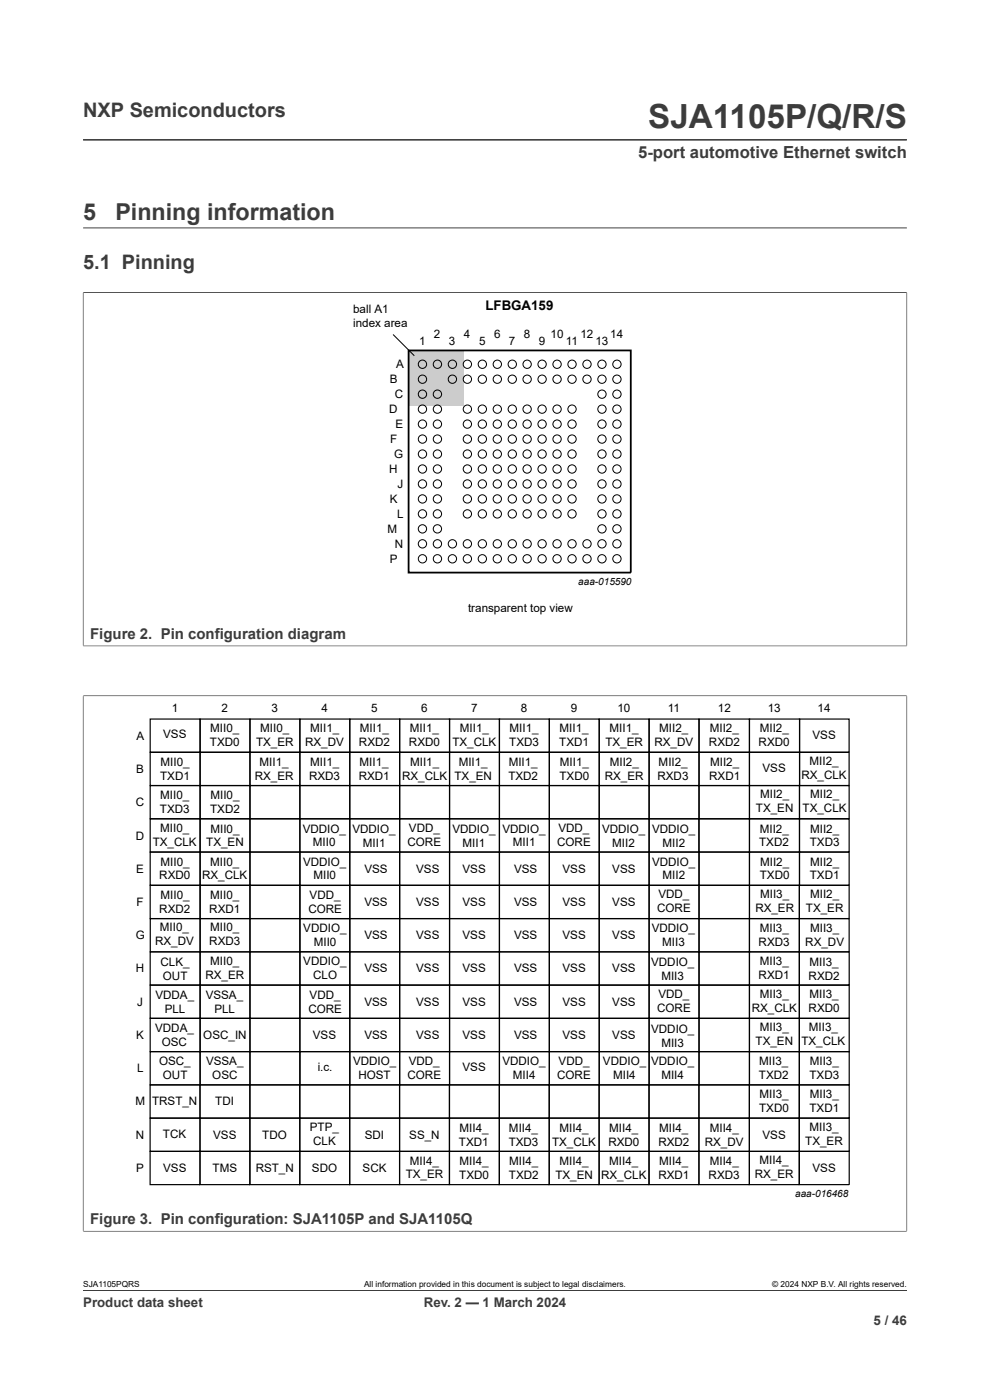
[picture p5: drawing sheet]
<svg xmlns="http://www.w3.org/2000/svg" width="210mm" height="297mm" viewBox="0 0 210 297" stroke-linecap="round" stroke-linejoin="round" font-family="sans-serif">
<path d="M17.6 29.7h174.8M17.6 48.3h174.8M17.6 62h174.8M17.6 62v75.1M192.4 62v75.1M17.6 137h174.8" fill="none" stroke="#3c3c3c" stroke-width=".21"/>
<path d="M86.7 74.3h11.8v11.8h-11.8z" fill="#cbcbcb"/>
<path d="M86.7 74.3h47.1v47.2h-47.1z" fill="none" stroke="#000" stroke-width=".38"/>
<g fill="none" stroke="#000" stroke-width=".21">
<path d="M83.4 71l4.5 4.5"/>
<circle cx="89.6" cy="77.3" r=".88"/>
<circle cx="92.8" cy="77.3" r=".88"/>
<circle cx="96" cy="77.3" r=".88"/>
<circle cx="99.1" cy="77.3" r=".88"/>
<circle cx="102.3" cy="77.3" r=".88"/>
<circle cx="105.5" cy="77.3" r=".88"/>
<circle cx="108.7" cy="77.3" r=".88"/>
<circle cx="111.8" cy="77.3" r=".88"/>
<circle cx="115" cy="77.3" r=".88"/>
<circle cx="118.2" cy="77.3" r=".88"/>
<circle cx="121.3" cy="77.3" r=".88"/>
<circle cx="124.5" cy="77.3" r=".88"/>
<circle cx="127.7" cy="77.3" r=".88"/>
<circle cx="130.9" cy="77.3" r=".88"/>
<circle cx="89.6" cy="93.1" r=".88"/>
<circle cx="89.6" cy="90" r=".88"/>
<circle cx="89.6" cy="86.8" r=".88"/>
<circle cx="89.6" cy="83.6" r=".88"/>
<circle cx="89.6" cy="80.4" r=".88"/>
<circle cx="89.6" cy="99.5" r=".88"/>
<circle cx="89.6" cy="96.3" r=".88"/>
<circle cx="92.8" cy="93.1" r=".88"/>
<circle cx="92.8" cy="90" r=".88"/>
<circle cx="92.8" cy="86.8" r=".88"/>
<circle cx="92.8" cy="83.6" r=".88"/>
<circle cx="92.8" cy="99.5" r=".88"/>
<circle cx="92.8" cy="96.3" r=".88"/>
<circle cx="96" cy="80.4" r=".88"/>
<circle cx="99.1" cy="99.5" r=".88"/>
<circle cx="99.1" cy="80.4" r=".88"/>
<circle cx="99.1" cy="90" r=".88"/>
<circle cx="99.1" cy="86.8" r=".88"/>
<circle cx="99.1" cy="93.1" r=".88"/>
<circle cx="99.1" cy="96.3" r=".88"/>
<circle cx="102.3" cy="99.5" r=".88"/>
<circle cx="102.3" cy="80.4" r=".88"/>
<circle cx="102.3" cy="90" r=".88"/>
<circle cx="102.3" cy="86.8" r=".88"/>
<circle cx="102.3" cy="93.1" r=".88"/>
<circle cx="102.3" cy="96.3" r=".88"/>
<circle cx="105.5" cy="99.5" r=".88"/>
<circle cx="105.5" cy="90" r=".88"/>
<circle cx="105.5" cy="86.8" r=".88"/>
<circle cx="105.5" cy="93.1" r=".88"/>
<circle cx="105.5" cy="80.4" r=".88"/>
<circle cx="105.5" cy="96.3" r=".88"/>
<circle cx="108.7" cy="90" r=".88"/>
<circle cx="108.7" cy="93.1" r=".88"/>
<circle cx="108.7" cy="99.5" r=".88"/>
<circle cx="108.7" cy="86.8" r=".88"/>
<circle cx="108.7" cy="80.4" r=".88"/>
<circle cx="108.7" cy="96.3" r=".88"/>
<circle cx="111.8" cy="93.1" r=".88"/>
<circle cx="111.8" cy="90" r=".88"/>
<circle cx="111.8" cy="86.8" r=".88"/>
<circle cx="111.8" cy="99.5" r=".88"/>
<circle cx="111.8" cy="96.3" r=".88"/>
<circle cx="111.8" cy="80.4" r=".88"/>
<circle cx="115" cy="86.8" r=".88"/>
<circle cx="115" cy="93.1" r=".88"/>
<circle cx="115" cy="90" r=".88"/>
<circle cx="115" cy="99.5" r=".88"/>
<circle cx="115" cy="96.3" r=".88"/>
<circle cx="115" cy="80.4" r=".88"/>
<circle cx="118.2" cy="93.1" r=".88"/>
<circle cx="118.2" cy="90" r=".88"/>
<circle cx="118.2" cy="99.5" r=".88"/>
<circle cx="118.2" cy="86.8" r=".88"/>
<circle cx="118.2" cy="96.3" r=".88"/>
<circle cx="118.2" cy="80.4" r=".88"/>
<circle cx="121.3" cy="90" r=".88"/>
<circle cx="121.3" cy="86.8" r=".88"/>
<circle cx="121.3" cy="93.1" r=".88"/>
<circle cx="121.3" cy="99.5" r=".88"/>
<circle cx="121.3" cy="96.3" r=".88"/>
<circle cx="121.3" cy="80.4" r=".88"/>
<circle cx="124.5" cy="80.4" r=".88"/>
<circle cx="127.7" cy="99.5" r=".88"/>
<circle cx="127.7" cy="96.3" r=".88"/>
<circle cx="127.7" cy="83.6" r=".88"/>
<circle cx="127.7" cy="80.4" r=".88"/>
<circle cx="127.7" cy="93.1" r=".88"/>
<circle cx="127.7" cy="90" r=".88"/>
<circle cx="127.7" cy="86.8" r=".88"/>
<circle cx="130.9" cy="99.5" r=".88"/>
<circle cx="130.9" cy="96.3" r=".88"/>
<circle cx="130.9" cy="83.6" r=".88"/>
<circle cx="130.9" cy="80.4" r=".88"/>
<circle cx="130.9" cy="86.8" r=".88"/>
<circle cx="130.9" cy="93.1" r=".88"/>
<circle cx="130.9" cy="90" r=".88"/>
<circle cx="89.6" cy="105.8" r=".88"/>
<circle cx="89.6" cy="102.7" r=".88"/>
<circle cx="89.6" cy="112.2" r=".88"/>
<circle cx="89.6" cy="109" r=".88"/>
<circle cx="89.6" cy="115.4" r=".88"/>
<circle cx="89.6" cy="118.5" r=".88"/>
<circle cx="92.8" cy="105.8" r=".88"/>
<circle cx="92.8" cy="102.7" r=".88"/>
<circle cx="92.8" cy="112.2" r=".88"/>
<circle cx="92.8" cy="115.4" r=".88"/>
<circle cx="92.8" cy="109" r=".88"/>
<circle cx="92.8" cy="118.5" r=".88"/>
<circle cx="96" cy="115.4" r=".88"/>
<circle cx="96" cy="118.5" r=".88"/>
<circle cx="99.1" cy="109" r=".88"/>
<circle cx="99.1" cy="105.8" r=".88"/>
<circle cx="99.1" cy="102.7" r=".88"/>
<circle cx="99.1" cy="118.5" r=".88"/>
<circle cx="99.1" cy="115.4" r=".88"/>
<circle cx="102.3" cy="109" r=".88"/>
<circle cx="102.3" cy="105.8" r=".88"/>
<circle cx="102.3" cy="102.7" r=".88"/>
<circle cx="102.3" cy="118.5" r=".88"/>
<circle cx="102.3" cy="115.4" r=".88"/>
<circle cx="105.5" cy="109" r=".88"/>
<circle cx="105.5" cy="105.8" r=".88"/>
<circle cx="105.5" cy="102.7" r=".88"/>
<circle cx="105.5" cy="118.5" r=".88"/>
<circle cx="105.5" cy="115.4" r=".88"/>
<circle cx="108.7" cy="109" r=".88"/>
<circle cx="108.7" cy="102.7" r=".88"/>
<circle cx="108.7" cy="105.8" r=".88"/>
<circle cx="108.7" cy="115.4" r=".88"/>
<circle cx="108.7" cy="118.5" r=".88"/>
<circle cx="111.8" cy="105.8" r=".88"/>
<circle cx="111.8" cy="102.7" r=".88"/>
<circle cx="111.8" cy="109" r=".88"/>
<circle cx="111.8" cy="118.5" r=".88"/>
<circle cx="111.8" cy="115.4" r=".88"/>
<circle cx="115" cy="105.8" r=".88"/>
<circle cx="115" cy="102.7" r=".88"/>
<circle cx="115" cy="109" r=".88"/>
<circle cx="115" cy="115.4" r=".88"/>
<circle cx="115" cy="118.5" r=".88"/>
<circle cx="118.2" cy="105.8" r=".88"/>
<circle cx="118.2" cy="102.7" r=".88"/>
<circle cx="118.2" cy="109" r=".88"/>
<circle cx="118.2" cy="118.5" r=".88"/>
<circle cx="118.2" cy="115.4" r=".88"/>
<circle cx="121.3" cy="105.8" r=".88"/>
<circle cx="121.3" cy="102.7" r=".88"/>
<circle cx="121.3" cy="109" r=".88"/>
<circle cx="121.3" cy="118.5" r=".88"/>
<circle cx="121.3" cy="115.4" r=".88"/>
<circle cx="124.5" cy="115.4" r=".88"/>
<circle cx="124.5" cy="118.5" r=".88"/>
<circle cx="127.7" cy="118.5" r=".88"/>
<circle cx="127.7" cy="109" r=".88"/>
<circle cx="127.7" cy="115.4" r=".88"/>
<circle cx="127.7" cy="112.2" r=".88"/>
<circle cx="127.7" cy="102.7" r=".88"/>
<circle cx="127.7" cy="105.8" r=".88"/>
<circle cx="130.9" cy="118.5" r=".88"/>
<circle cx="130.9" cy="112.2" r=".88"/>
<circle cx="130.9" cy="109" r=".88"/>
<circle cx="130.9" cy="115.4" r=".88"/>
<circle cx="130.9" cy="102.7" r=".88"/>
<circle cx="130.9" cy="105.8" r=".88"/>
</g>
<path d="M17.6 62.1v74.9M17.7 62h174.6M192.4 62.1v74.9M17.7 137h174.6M17.6 147.6h174.8M17.6 147.5v113.8M192.4 147.5v113.8M17.6 261.2h174.8M17.6 273.8h174.8" fill="none" stroke="#3c3c3c" stroke-width=".21"/>
<g fill="none" stroke="#000" stroke-width=".25">
<path d="M31.9 152.5h10.5v7.1h-10.5zM31.9 159.6h10.5v7h-10.5zM42.4 152.5h10.6v7.1h-10.6zM42.4 159.6h10.6v7h-10.6zM53 152.5h10.6v7.1h-10.6zM53 159.6h10.6v7h-10.6zM63.6 152.5h10.6v7.1h-10.6zM63.6 159.6h10.6v7h-10.6zM74.2 152.5h10.6v7.1h-10.6zM74.2 159.6h10.6v7h-10.6zM84.8 152.5h10.6v7.1h-10.6zM84.8 159.6h10.6v7h-10.6z"/>
<path d="M95.4 152.5h10.5v7.1h-10.5zM95.4 159.6h10.5v7h-10.5zM105.9 152.5h10.6v7.1h-10.6zM105.9 159.6h10.6v7h-10.6zM116.5 152.5h10.6v7.1h-10.6zM116.5 159.6h10.6v7h-10.6zM127.1 152.5h10.6v7.1h-10.6zM127.1 159.6h10.6v7h-10.6zM137.7 152.5h10.6v7.1h-10.6zM137.7 159.6h10.6v7h-10.6zM148.3 152.5h10.7v7.1h-10.7zM148.3 159.6h10.7v7h-10.7z"/>
<path d="M159 152.5h10.6v7.1h-10.6zM159 159.6h10.6v7h-10.6zM169.6 152.5h10.5v7.1h-10.5zM169.6 159.6h10.5v7h-10.5zM31.9 166.6h10.5v7.1h-10.5zM31.9 173.7h10.5v7.1h-10.5zM42.4 166.6h10.6v7.1h-10.6zM42.4 173.7h10.6v7.1h-10.6zM53 166.6h10.6v7.1h-10.6zM53 173.7h10.6v7.1h-10.6zM63.6 166.6h10.6v7.1h-10.6zM63.6 173.7h10.6v7.1h-10.6z"/>
<path d="M74.2 166.6h10.6v7.1h-10.6zM74.2 173.7h10.6v7.1h-10.6zM84.8 166.6h10.6v7.1h-10.6zM84.8 173.7h10.6v7.1h-10.6zM95.4 166.6h10.5v7.1h-10.5zM95.4 173.7h10.5v7.1h-10.5zM105.9 166.6h10.6v7.1h-10.6zM105.9 173.7h10.6v7.1h-10.6zM116.5 166.6h10.6v7.1h-10.6zM116.5 173.7h10.6v7.1h-10.6zM127.1 166.6h10.6v7.1h-10.6zM127.1 173.7h10.6v7.1h-10.6z"/>
<path d="M137.7 166.6h10.6v7.1h-10.6zM137.7 173.7h10.6v7.1h-10.6zM148.3 173.7h10.7v7.1h-10.7zM148.3 166.6h10.7v7.1h-10.7zM159 166.6h10.6v7.1h-10.6zM159 173.7h10.6v7.1h-10.6zM169.6 166.6h10.5v7.1h-10.5zM169.6 173.7h10.5v7.1h-10.5zM31.9 180.8h10.5v7h-10.5zM31.9 187.8h10.5v7.1h-10.5zM31.9 194.9h10.6v7h-10.6zM42.4 180.8h10.6v7h-10.6z"/>
<path d="M42.4 187.8h10.6v7.1h-10.6zM42.4 194.9h10.6v7h-10.6zM53 180.8h10.6v7h-10.6zM53 187.8h10.6v7.1h-10.6zM53 194.9h10.6v7h-10.6zM63.6 187.8h10.6v7.1h-10.6zM63.6 180.8h10.6v7h-10.6zM63.6 194.9h10.6v7h-10.6zM74.2 180.8h10.6v7h-10.6zM74.2 187.8h10.6v7.1h-10.6zM74.2 194.9h10.6v7h-10.6zM84.8 180.8h10.6v7h-10.6z"/>
<path d="M84.8 187.8h10.6v7.1h-10.6zM84.8 194.9h10.6v7h-10.6zM95.4 180.8h10.5v7h-10.5zM95.4 187.8h10.5v7.1h-10.5zM95.4 194.9h10.5v7h-10.5zM105.9 180.8h10.6v7h-10.6zM105.9 187.8h10.6v7.1h-10.6zM105.9 194.9h10.6v7h-10.6zM116.5 180.8h10.6v7h-10.6zM116.5 187.8h10.6v7.1h-10.6zM116.5 194.9h10.6v7h-10.6zM127.1 180.8h10.6v7h-10.6z"/>
<path d="M127.1 187.8h10.6v7.1h-10.6zM127.1 194.9h10.6v7h-10.6zM137.7 187.8h10.6v7.1h-10.6zM137.7 180.8h10.6v7h-10.6zM137.7 194.9h10.6v7h-10.6zM148.3 180.8h10.7v7h-10.7zM148.3 187.8h10.7v7.1h-10.7zM148.3 194.9h10.7v7h-10.7zM159 194.9h10.6v7h-10.6zM159 180.8h10.6v7h-10.6zM159 187.8h10.6v7.1h-10.6zM169.6 187.8h10.5v7.1h-10.5z"/>
<path d="M169.6 194.9h10.5v7h-10.5zM169.6 180.8h10.5v7h-10.5zM31.9 201.9h10.5v7.1h-10.5zM31.9 209h10.5v7h-10.5zM31.9 216h10.5v7.1h-10.5zM42.4 201.9h10.6v7.1h-10.6zM42.4 209h10.6v7h-10.6zM42.4 216h10.6v7.1h-10.6zM53 201.9h10.6v7.1h-10.6zM53 209h10.6v7h-10.6zM53 216h10.6v7.1h-10.6zM63.6 216h10.6v7.1h-10.6z"/>
<path d="M63.6 209h10.6v7h-10.6zM63.6 201.9h10.6v7.1h-10.6zM74.2 209h10.6v7h-10.6zM74.2 216h10.6v7.1h-10.6zM74.2 201.9h10.6v7.1h-10.6zM84.8 201.9h10.6v7.1h-10.6zM84.8 209h10.6v7h-10.6zM84.8 216h10.6v7.1h-10.6zM95.4 201.9h10.5v7.1h-10.5zM95.4 209h10.5v7h-10.5zM95.4 216h10.5v7.1h-10.5zM105.9 201.9h10.6v7.1h-10.6z"/>
<path d="M105.9 209h10.6v7h-10.6zM105.9 216h10.6v7.1h-10.6zM116.5 201.9h10.6v7.1h-10.6zM116.5 209h10.6v7h-10.6zM116.5 216h10.6v7.1h-10.6zM127.1 216h10.6v7.1h-10.6zM127.1 201.9h10.6v7.1h-10.6zM127.1 209h10.6v7h-10.6zM137.7 216h10.6v7.1h-10.6zM137.7 201.9h10.6v7.1h-10.6zM137.7 209h10.6v7h-10.6zM148.3 201.9h10.7v7.1h-10.7z"/>
<path d="M148.3 209h10.7v7h-10.7zM148.3 216h10.7v7.1h-10.7zM159 201.9h10.6v7.1h-10.6zM159 209h10.6v7h-10.6zM159 216h10.6v7.1h-10.6zM169.6 201.9h10.5v7.1h-10.5zM169.6 209h10.5v7h-10.5zM169.6 216h10.5v7.1h-10.5zM31.8 237.2h10.6v7.1h-10.6zM31.8 230.1h10.6v7.1h-10.6zM31.9 223.1h10.5v7h-10.5zM42.4 237.2h10.6v7.1h-10.6z"/>
<path d="M42.4 230.1h10.6v7.1h-10.6zM42.4 223.1h10.6v7h-10.6zM53 230.1h10.6v7.1h-10.6zM53 237.2h10.6v7.1h-10.6zM53 223.1h10.6v7h-10.6zM63.6 230.1h10.6v7.1h-10.6zM63.6 237.2h10.6v7.1h-10.6zM63.6 223.1h10.6v7h-10.6zM74.2 230.1h10.6v7.1h-10.6zM74.2 237.2h10.6v7.1h-10.6zM74.2 223.1h10.6v7h-10.6zM84.8 230.1h10.5v7.1h-10.5z"/>
<path d="M84.8 237.2h10.5v7.1h-10.5zM84.8 223.1h10.6v7h-10.6zM95.3 230.1h10.6v7.1h-10.6zM95.3 237.2h10.6v7.1h-10.6zM95.4 223.1h10.5v7h-10.5zM105.9 230.1h10.6v7.1h-10.6zM105.9 237.2h10.6v7.1h-10.6zM105.9 223.1h10.6v7h-10.6zM116.5 230.1h10.6v7.1h-10.6zM116.5 237.2h10.6v7.1h-10.6zM116.5 223.1h10.6v7h-10.6zM127.1 237.2h10.6v7.1h-10.6z"/>
<path d="M127.1 230.1h10.6v7.1h-10.6zM127.1 223.1h10.6v7h-10.6zM137.7 237.2h10.6v7.1h-10.6zM137.7 230.1h10.6v7.1h-10.6zM137.7 223.1h10.6v7h-10.6zM148.3 230.1h10.7v7.1h-10.7zM148.3 237.2h10.7v7.1h-10.7zM148.3 223.1h10.7v7h-10.7zM159 237.2h10.5v7.1h-10.5zM159 230.1h10.5v7.1h-10.5zM159 223.1h10.6v7h-10.6zM169.5 237.2h10.6v7.1h-10.6z"/>
<path d="M169.5 230.1h10.6v7.1h-10.6zM169.6 223.1h10.5v7h-10.5zM31.8 244.3h10.6v7h-10.6zM42.4 244.3h10.6v7h-10.6zM53 244.3h10.6v7h-10.6zM63.6 244.3h10.6v7h-10.6zM74.2 244.3h10.6v7h-10.6zM84.8 244.3h10.5v7h-10.5zM95.3 244.3h10.6v7h-10.6zM105.9 244.3h10.6v7h-10.6zM116.5 244.3h10.6v7h-10.6zM127.1 244.3h10.6v7h-10.6z"/>
<path d="M137.7 244.3h10.6v7h-10.6zM148.3 244.3h10.7v7h-10.7zM159 244.3h10.5v7h-10.5zM169.5 244.3h10.6v7h-10.6z"/>
</g>
<text font-size="7.1" fill="#3c3c3c" x="137.5" y="27.2">SJA1105P/Q/R/S</text>
<g font-size="4.9" fill="#3c3c3c">
<text x="17.6" y="46.6">5</text>
<text x="24.5" y="46.6">Pinning information</text>
</g>
<g font-size="4.2" fill="#3c3c3c">
<text x="17.6" y="24.8">NXP Semiconductors</text>
<text x="17.6" y="57.1">5.1 Pinning</text>
</g>
<text font-size="3.5" fill="#3c3c3c" x="135.4" y="33.5">5-port automotive Ethernet switch</text>
<g font-size="3.2" fill="#3c3c3c">
<text x="19.1" y="135.5">Figure 2. Pin configuration diagram</text>
<text x="19.1" y="259.7">Figure 3. Pin configuration: SJA1105P and SJA1105Q</text>
</g>
<text font-size="2.8" x="103" y="65.9">LFBGA159</text>
<g font-size="2.8" fill="#3c3c3c">
<text x="17.6" y="277.3">Product data sheet</text>
<text x="89.9" y="277.3">Rev. 2 — 1 March 2024</text>
<text x="185.3" y="281">5 / 46</text>
</g>
<g font-size="2.5">
<text x="74.9" y="66.4">ball A1</text>
<text x="74.9" y="69.4">index area</text>
<text x="92.1" y="71.7">2</text>
<text x="98.4" y="71.7">4</text>
<text x="104.8" y="71.7">6</text>
<text x="111.1" y="71.7">8</text>
<text x="116.8" y="71.7">10</text>
<text x="123.1" y="71.7">12</text>
<text x="129.5" y="71.7">14</text>
<text x="88.9" y="73.2">1</text>
<text x="95.2" y="73.2">3</text>
<text x="101.6" y="73.2">5</text>
<text x="107.9" y="73.2">7</text>
<text x="114.3" y="73.2">9</text>
<text x="120" y="73.2">11</text>
<text x="126.3" y="73.2">13</text>
<text x="82.7" y="81.4">B</text>
<text x="84.1" y="78.1">A</text>
<text x="82.5" y="87.7">D</text>
<text x="83.7" y="84.4">C</text>
<text x="82.8" y="94.1">F</text>
<text x="83.9" y="90.8">E</text>
<text x="82.5" y="100.4">H</text>
<text x="83.6" y="97.1">G</text>
<text x="82.7" y="106.8">K</text>
<text x="84.3" y="103.5">J</text>
<text x="82.2" y="113.1">M</text>
<text x="84.2" y="109.8">L</text>
<text x="82.7" y="119.5">P</text>
<text x="83.7" y="116.2">N</text>
<text x="99.3" y="129.7">transparent top view</text>
<text x="36.5" y="151.1">1</text>
<text x="44.6" y="155.2">MII0_</text>
<text x="47" y="151.1">2</text>
<text x="55.2" y="155.2">MII0_</text>
<text x="57.6" y="151.1">3</text>
<text x="65.8" y="155.2">MII1_</text>
<text x="68.2" y="151.1">4</text>
<text x="76.3" y="155.2">MII1_</text>
<text x="78.8" y="151.1">5</text>
<text x="86.9" y="155.2">MII1_</text>
<text x="89.4" y="151.1">6</text>
<text x="97.5" y="155.2">MII1_</text>
<text x="100" y="151.1">7</text>
<text x="108.1" y="155.2">MII1_</text>
<text x="110.5" y="151.1">8</text>
<text x="118.7" y="155.2">MII1_</text>
<text x="121.1" y="151.1">9</text>
<text x="129.3" y="155.2">MII1_</text>
<text x="131" y="151.1">10</text>
<text x="139.8" y="155.2">MII2_</text>
<text x="141.7" y="151.1">11</text>
<text x="150.6" y="155.2">MII2_</text>
<text x="152.3" y="151.1">12</text>
<text x="161.2" y="155.2">MII2_</text>
<text x="162.9" y="151.1">13</text>
<text x="173.4" y="151.1">14</text>
<text x="29" y="156.9">A</text>
<text x="34.6" y="156.6">VSS</text>
<text x="44.5" y="158.2">TXD0</text>
<text x="54.3" y="158.2">TX_ER</text>
<text x="64.7" y="158.2">RX_DV</text>
<text x="76.1" y="158.2">RXD2</text>
<text x="86.8" y="158.2">RXD0</text>
<text x="96" y="158.2">TX_CLK</text>
<text x="108" y="158.2">TXD3</text>
<text x="118.6" y="158.2">TXD1</text>
<text x="128.4" y="158.2">TX_ER</text>
<text x="138.8" y="158.2">RX_DV</text>
<text x="150.4" y="158.2">RXD2</text>
<text x="160.9" y="158.2">RXD0</text>
<text x="172.4" y="156.7">VSS</text>
<text x="28.9" y="163.9">B</text>
<text x="34" y="165.4">TXD1</text>
<text x="34" y="162.4">MII0_</text>
<text x="54.1" y="165.5">RX_ER</text>
<text x="55.1" y="162.5">MII1_</text>
<text x="65.5" y="165.5">RXD3</text>
<text x="65.8" y="162.5">MII1_</text>
<text x="76.1" y="165.4">RXD1</text>
<text x="76.3" y="162.4">MII1_</text>
<text x="85.3" y="165.4">RX_CLK</text>
<text x="87" y="162.4">MII1_</text>
<text x="96.4" y="165.4">TX_EN</text>
<text x="97.3" y="162.4">MII1_</text>
<text x="107.8" y="165.5">TXD2</text>
<text x="107.9" y="162.5">MII1_</text>
<text x="118.7" y="165.5">TXD0</text>
<text x="118.8" y="162.5">MII1_</text>
<text x="128.3" y="165.4">RX_ER</text>
<text x="129.4" y="162.4">MII2_</text>
<text x="139.5" y="165.4">RXD3</text>
<text x="139.7" y="162.4">MII2_</text>
<text x="150.4" y="165.4">RXD1</text>
<text x="150.6" y="162.4">MII2_</text>
<text x="161.7" y="163.7">VSS</text>
<text x="170" y="165.2">RX_CLK</text>
<text x="171.7" y="162.3">MII2_</text>
<text x="28.8" y="171">C</text>
<text x="33.9" y="172.4">TXD3</text>
<text x="34" y="169.5">MII0_</text>
<text x="44.6" y="172.5">TXD2</text>
<text x="44.7" y="169.5">MII0_</text>
<text x="160.4" y="172.3">TX_EN</text>
<text x="161.2" y="169.3">MII2_</text>
<text x="170.3" y="172.3">TX_CLK</text>
<text x="171.8" y="169.3">MII2_</text>
<text x="28.8" y="178.1">D</text>
<text x="32.4" y="179.5">TX_CLK</text>
<text x="34" y="176.6">MII0_</text>
<text x="43.8" y="179.6">TX_EN</text>
<text x="44.7" y="176.6">MII0_</text>
<text x="64.2" y="176.6">VDDIO_</text>
<text x="66.4" y="179.6">MII0</text>
<text x="74.8" y="176.7">VDDIO_</text>
<text x="77" y="179.6">MII1</text>
<text x="86.4" y="179.5">CORE</text>
<text x="86.8" y="176.6">VDD_</text>
<text x="96" y="176.7">VDDIO_</text>
<text x="98.1" y="179.7">MII1</text>
<text x="106.6" y="176.6">VDDIO_</text>
<text x="108.8" y="179.6">MII1</text>
<text x="118.2" y="179.5">CORE</text>
<text x="118.4" y="176.6">VDD_</text>
<text x="127.7" y="176.7">VDDIO_</text>
<text x="129.9" y="179.7">MII2</text>
<text x="138.3" y="176.7">VDDIO_</text>
<text x="140.5" y="179.6">MII2</text>
<text x="161" y="179.6">TXD2</text>
<text x="161.2" y="176.6">MII2_</text>
<text x="171.8" y="179.6">TXD3</text>
<text x="171.8" y="176.6">MII2_</text>
<text x="28.9" y="185.1">E</text>
<text x="34" y="183.6">MII0_</text>
<text x="44.6" y="183.6">MII0_</text>
<text x="64.3" y="183.6">VDDIO_</text>
<text x="77.3" y="185.1">VSS</text>
<text x="88.3" y="185.1">VSS</text>
<text x="98.1" y="185.1">VSS</text>
<text x="109" y="185.1">VSS</text>
<text x="119.3" y="185.1">VSS</text>
<text x="129.9" y="185.1">VSS</text>
<text x="138.3" y="183.6">VDDIO_</text>
<text x="161.2" y="183.6">MII2_</text>
<text x="171.8" y="183.6">MII2_</text>
<text x="33.8" y="186.5">RXD0</text>
<text x="34" y="190.7">MII0_</text>
<text x="42.9" y="186.5">RX_CLK</text>
<text x="44.6" y="190.7">MII0_</text>
<text x="65.7" y="190.7">VDD_</text>
<text x="66.5" y="186.5">MII0</text>
<text x="139.6" y="190.5">VDD_</text>
<text x="140.5" y="186.5">MII2</text>
<text x="161.2" y="186.5">TXD0</text>
<text x="161.2" y="190.5">MII3_</text>
<text x="171.8" y="186.5">TXD1</text>
<text x="171.8" y="190.5">MII2_</text>
<text x="29" y="192.2">F</text>
<text x="33.8" y="193.7">RXD2</text>
<text x="33.9" y="197.5">MII0_</text>
<text x="44.4" y="193.7">RXD1</text>
<text x="44.6" y="197.5">MII0_</text>
<text x="64.3" y="197.8">VDDIO_</text>
<text x="65.4" y="193.7">CORE</text>
<text x="77.3" y="192.2">VSS</text>
<text x="88.3" y="192.2">VSS</text>
<text x="98.1" y="192.2">VSS</text>
<text x="109" y="192.2">VSS</text>
<text x="119.3" y="192.2">VSS</text>
<text x="129.9" y="192.2">VSS</text>
<text x="138.3" y="197.7">VDDIO_</text>
<text x="139.4" y="193.5">CORE</text>
<text x="160.2" y="193.5">RX_ER</text>
<text x="161.2" y="197.7">MII3_</text>
<text x="171" y="193.5">TX_ER</text>
<text x="171.8" y="197.7">MII3_</text>
<text x="28.8" y="199.2">G</text>
<text x="32.9" y="200.5">RX_DV</text>
<text x="44.4" y="200.5">RXD3</text>
<text x="66.6" y="200.8">MII0</text>
<text x="77.3" y="199.2">VSS</text>
<text x="88.3" y="199.2">VSS</text>
<text x="98.1" y="199.2">VSS</text>
<text x="109" y="199.2">VSS</text>
<text x="119.3" y="199.2">VSS</text>
<text x="129.9" y="199.2">VSS</text>
<text x="140.5" y="200.7">MII3</text>
<text x="160.9" y="200.7">RXD3</text>
<text x="170.8" y="200.7">RX_DV</text>
<text x="28.8" y="206.3">H</text>
<text x="34" y="204.8">CLK_</text>
<text x="34.6" y="207.8">OUT</text>
<text x="43.6" y="207.8">RX_ER</text>
<text x="44.6" y="204.8">MII0_</text>
<text x="64.3" y="204.8">VDDIO_</text>
<text x="66.4" y="207.8">CLO</text>
<text x="77.3" y="206.3">VSS</text>
<text x="88.3" y="206.3">VSS</text>
<text x="98.1" y="206.3">VSS</text>
<text x="109" y="206.3">VSS</text>
<text x="119.3" y="206.3">VSS</text>
<text x="129.9" y="206.3">VSS</text>
<text x="138.1" y="205">VDDIO_</text>
<text x="140.3" y="207.9">MII3</text>
<text x="160.9" y="207.8">RXD1</text>
<text x="161.2" y="204.8">MII3_</text>
<text x="171.5" y="207.8">RXD2</text>
<text x="171.7" y="204.8">MII3_</text>
<text x="29.1" y="213.3">J</text>
<text x="33" y="211.9">VDDA_</text>
<text x="34.9" y="214.9">PLL</text>
<text x="43.6" y="211.9">VSSA_</text>
<text x="45.5" y="214.9">PLL</text>
<text x="65.4" y="214.9">CORE</text>
<text x="65.7" y="211.9">VDD_</text>
<text x="77.3" y="213.3">VSS</text>
<text x="88.3" y="213.3">VSS</text>
<text x="98.1" y="213.3">VSS</text>
<text x="109" y="213.3">VSS</text>
<text x="119.3" y="213.3">VSS</text>
<text x="129.9" y="213.3">VSS</text>
<text x="139.4" y="214.6">CORE</text>
<text x="139.6" y="211.6">VDD_</text>
<text x="159.5" y="214.6">RX_CLK</text>
<text x="161.2" y="211.6">MII3_</text>
<text x="171.5" y="214.6">RXD0</text>
<text x="171.7" y="211.6">MII3_</text>
<text x="28.9" y="220.4">K</text>
<text x="32.9" y="219">VDDA_</text>
<text x="34.3" y="222">OSC</text>
<text x="43.1" y="220.3">OSC_IN</text>
<text x="66.4" y="220.4">VSS</text>
<text x="77.3" y="220.4">VSS</text>
<text x="88.3" y="220.4">VSS</text>
<text x="98.1" y="220.4">VSS</text>
<text x="109" y="220.4">VSS</text>
<text x="119.3" y="220.4">VSS</text>
<text x="129.9" y="220.4">VSS</text>
<text x="138.1" y="219.1">VDDIO_</text>
<text x="160.3" y="221.7">TX_EN</text>
<text x="161.2" y="218.7">MII3_</text>
<text x="170" y="221.7">TX_CLK</text>
<text x="171.6" y="218.7">MII3_</text>
<text x="29.1" y="227.4">L</text>
<text x="33.7" y="226">OSC_</text>
<text x="43.7" y="226">VSSA_</text>
<text x="67.4" y="227.2">i.c.</text>
<text x="74.9" y="225.9">VDDIO_</text>
<text x="86.7" y="226">VDD_</text>
<text x="98.1" y="227.2">VSS</text>
<text x="106.6" y="226">VDDIO_</text>
<text x="118.5" y="225.9">VDD_</text>
<text x="127.9" y="226">VDDIO_</text>
<text x="138.1" y="226">VDDIO_</text>
<text x="140.3" y="222">MII3</text>
<text x="161" y="225.9">MII3_</text>
<text x="171.8" y="226">MII3_</text>
<text x="34.6" y="229">OUT</text>
<text x="45" y="229">OSC</text>
<text x="76" y="228.9">HOST</text>
<text x="86.4" y="229">CORE</text>
<text x="108.8" y="229">MII4</text>
<text x="118.2" y="228.9">CORE</text>
<text x="130.1" y="229">MII4</text>
<text x="140.3" y="229">MII4</text>
<text x="161" y="228.9">TXD2</text>
<text x="161.1" y="233">MII3_</text>
<text x="171.7" y="229">TXD3</text>
<text x="171.8" y="233">MII3_</text>
<text x="28.7" y="234.5">M</text>
<text x="32.3" y="234.4">TRST_N</text>
<text x="45.7" y="234.5">TDI</text>
<text x="161" y="235.9">TXD0</text>
<text x="171.7" y="239.9">MII3_</text>
<text x="171.7" y="235.9">TXD1</text>
<text x="28.8" y="241.6">N</text>
<text x="34.6" y="241.5">TCK</text>
<text x="45.2" y="241.6">VSS</text>
<text x="55.6" y="241.6">TDO</text>
<text x="65.7" y="240">PTP_</text>
<text x="66.4" y="243">CLK</text>
<text x="77.4" y="241.6">SDI</text>
<text x="86.8" y="241.6">SS_N</text>
<text x="97.4" y="243.1">TXD1</text>
<text x="97.5" y="240.1">MII4_</text>
<text x="107.9" y="243.1">TXD3</text>
<text x="108" y="240.1">MII4_</text>
<text x="117.1" y="243.1">TX_CLK</text>
<text x="118.7" y="240.1">MII4_</text>
<text x="129" y="243.1">RXD0</text>
<text x="129.2" y="240.1">MII4_</text>
<text x="139.6" y="243.1">RXD2</text>
<text x="139.8" y="240.1">MII4_</text>
<text x="149.5" y="243.1">RX_DV</text>
<text x="150.6" y="240.1">MII4_</text>
<text x="161.7" y="241.6">VSS</text>
<text x="170.8" y="242.9">TX_ER</text>
<text x="28.9" y="248.6">P</text>
<text x="34.6" y="248.6">VSS</text>
<text x="45.1" y="248.6">TMS</text>
<text x="54.2" y="248.6">RST_N</text>
<text x="66.2" y="248.6">SDO</text>
<text x="76.9" y="248.6">SCK</text>
<text x="86.1" y="250">TX_ER</text>
<text x="86.9" y="247.1">MII4_</text>
<text x="97.4" y="250.1">TXD0</text>
<text x="97.5" y="247.1">MII4_</text>
<text x="108" y="250.1">TXD2</text>
<text x="108" y="247.1">MII4_</text>
<text x="117.8" y="250.2">TX_EN</text>
<text x="118.7" y="247.2">MII4_</text>
<text x="127.5" y="250.1">RX_CLK</text>
<text x="129.2" y="247.1">MII4_</text>
<text x="139.6" y="250.1">RXD1</text>
<text x="139.8" y="247.1">MII4_</text>
<text x="150.3" y="250.2">RXD3</text>
<text x="150.6" y="247.2">MII4_</text>
<text x="160.1" y="249.9">RX_ER</text>
<text x="161.1" y="246.9">MII4_</text>
<text x="172.4" y="248.6">VSS</text>
</g>
<g font-size="2.1">
<text x="122.7" y="124.1">aaa-015590</text>
<text x="168.7" y="254">aaa-016468</text>
</g>
<g font-size="1.8">
<text x="17.6" y="273.1">SJA1105PQRS</text>
<text x="77.2" y="273.1">All information provided in this document is subject to legal disclaimers.</text>
<text x="163.8" y="273.1">© 2024 NXP B.V. All rights reserved.</text>
</g>
</svg>
